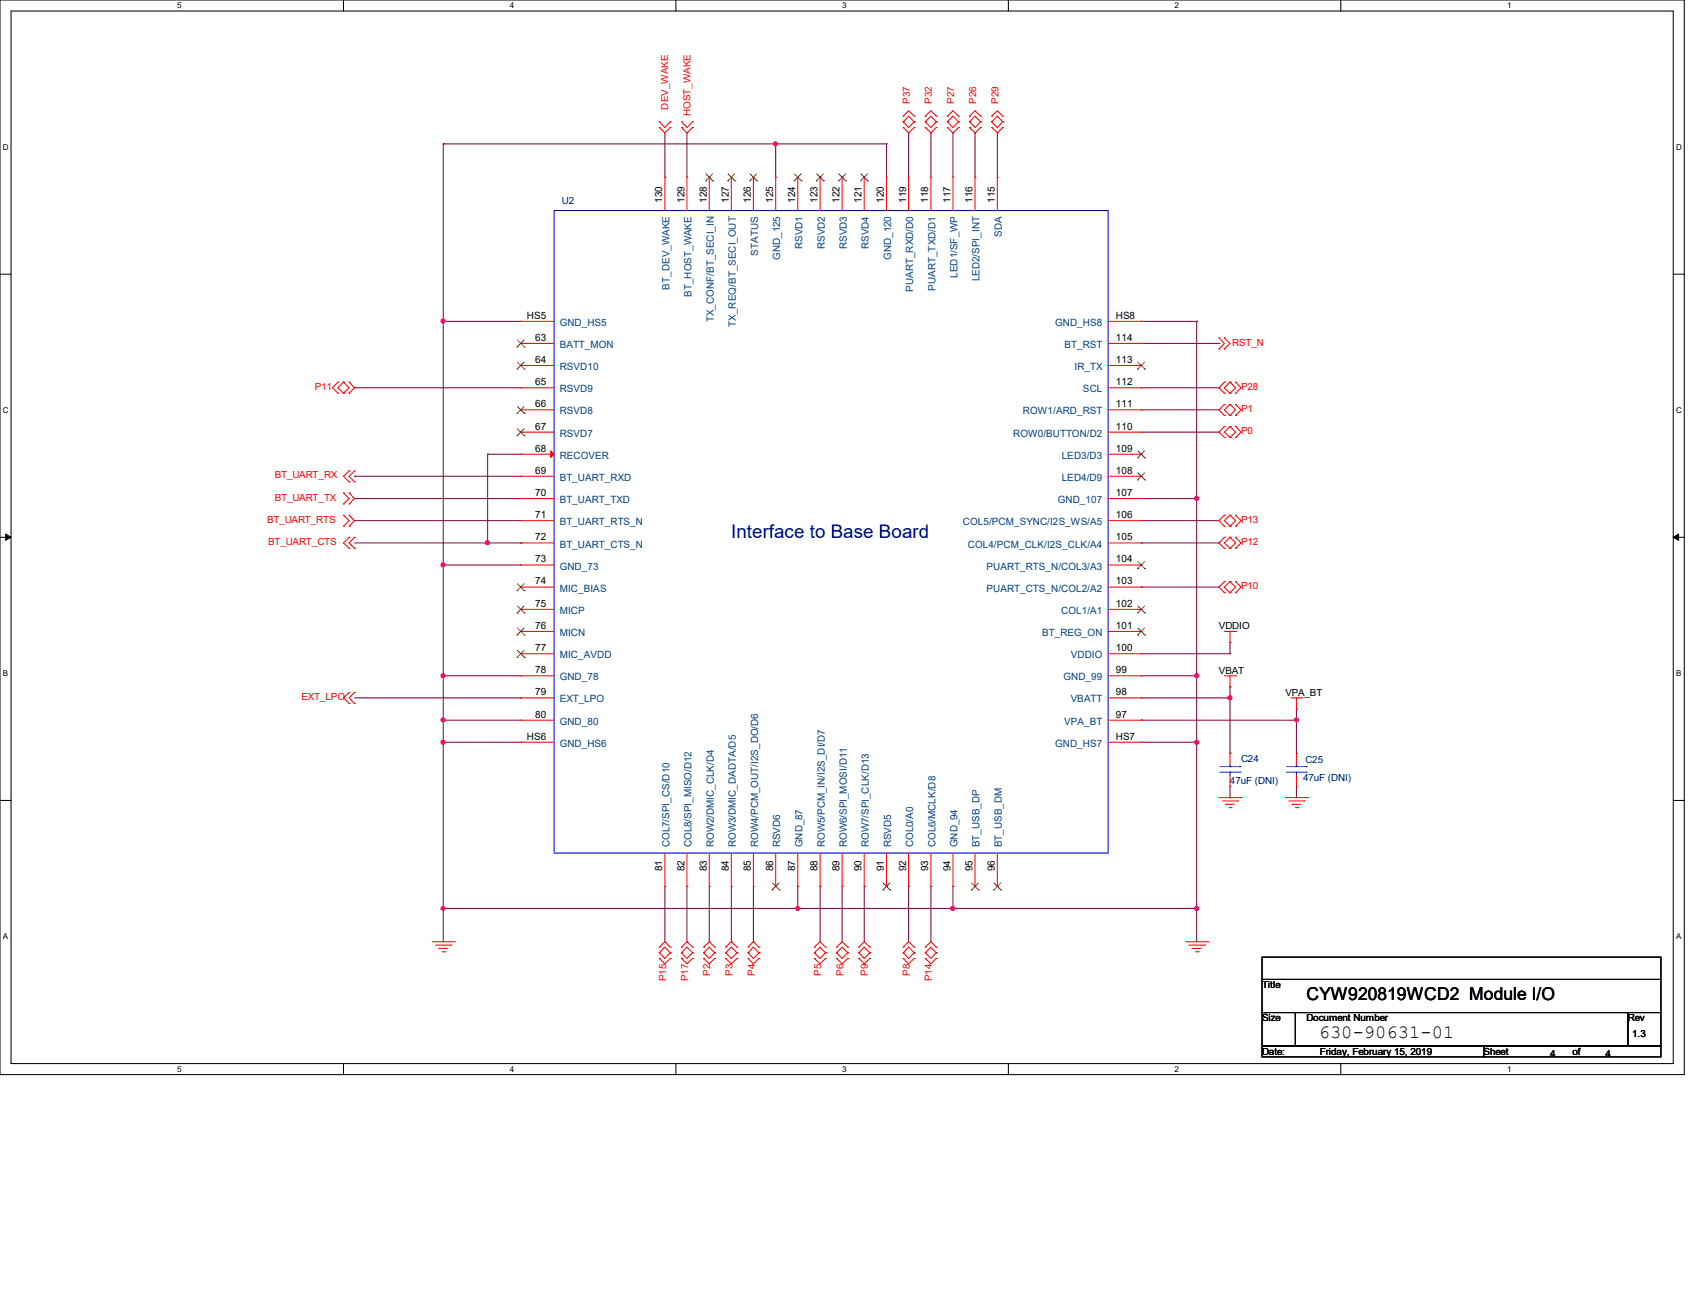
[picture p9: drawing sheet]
<svg xmlns="http://www.w3.org/2000/svg" width="279mm" height="216mm" viewBox="0 0 279 216" stroke-linecap="round" stroke-linejoin="round" font-family="sans-serif">
<path d="M0 0h278v177.4h-278zM1.8 1.8h274.3v173.8h-274.3z" fill="none" stroke="#000" stroke-width=".17"/>
<g fill="#fff">
<path d="M29.3 .2h.7v1.5h-.7z"/>
<path d="M29.3 175.8h.7v1.4h-.7z"/>
</g>
<path d="M56.7 0v1.8M56.7 175.6v1.8" fill="none" stroke="#000" stroke-width=".17"/>
<g fill="#fff">
<path d="M84.1 .2h.7v1.5h-.7z"/>
<path d="M84.1 175.8h.7v1.4h-.7z"/>
</g>
<path d="M111.5 0v1.8M111.5 175.6v1.8" fill="none" stroke="#000" stroke-width=".17"/>
<g fill="#fff">
<path d="M139 .2h.7v1.5h-.7z"/>
<path d="M139 175.8h.7v1.4h-.7z"/>
</g>
<path d="M166.4 0v1.8M166.4 175.6v1.8" fill="none" stroke="#000" stroke-width=".17"/>
<g fill="#fff">
<path d="M193.8 .2h.8v1.5h-.8z"/>
<path d="M193.8 175.8h.8v1.4h-.8z"/>
</g>
<path d="M221.3 0v1.8M221.3 175.6v1.8" fill="none" stroke="#000" stroke-width=".17"/>
<g fill="#fff">
<path d="M248.7 .2h.7v1.5h-.7z"/>
<path d="M248.7 175.8h.7v1.4h-.7z"/>
<path d="M.5 23.5h.9v1.5h-.9z"/>
<path d="M276.6 23.5h.9v1.5h-.9z"/>
<path d="M.5 67h.9v1.5h-.9z"/>
<path d="M276.6 67h.9v1.5h-.9z"/>
</g>
<path d="M0 45.3h1.8M276.1 45.3h1.9" fill="none" stroke="#000" stroke-width=".17"/>
<g fill="#fff">
<path d="M.5 110.4h.8v1.5h-.8z"/>
<path d="M276.6 110.4h.9v1.5h-.9z"/>
</g>
<path d="M0 88.7h1.8M276.1 88.7h1.9" fill="none" stroke="#000" stroke-width=".17"/>
<path d="M.9 88.1l.9 .6-.9 .5zM276.1 88.7l.9-.6v1.1z" fill="#000" stroke="#000" stroke-width=".17"/>
<g fill="#fff">
<path d="M.5 153.8h.8v1.5h-.8z"/>
<path d="M276.6 153.8h.9v1.5h-.9z"/>
</g>
<path d="M0 132.1h1.8M276.1 132.1h1.9M208.3 158h65.8v3.7h-65.8zM208.3 161.7h65.8v5.4h-65.8zM208.3 167.1h5.5v5.5h-5.5zM208.3 172.6h36.6v1.9h-36.6zM213.8 167.1h54.8v5.5h-54.8zM244.9 172.6h29.2v1.9h-29.2zM268.6 167.1h5.5v5.5h-5.5z" fill="none" stroke="#000" stroke-width=".17"/>
<g fill="none" stroke="#800040" stroke-width=".17">
<path d="M73.2 23.7h.1M73.2 23.7v131.7M73.2 23.7h73.1M109.7 29.3h.1M109.7 21.9v7.4M113.4 21.9h.1M113.4 21.9v7.4M128 23.7h.1M128 23.7v5.6M146.3 23.7h.1M146.3 23.7v5.6M149.9 21.9h.1"/>
<path d="M149.9 21.9v7.4M153.6 21.9h.1M153.6 21.9v7.4M157.3 21.9h.1M157.3 21.9v7.4M160.9 21.9h.1M160.9 21.9v7.4M164.6 21.9h.1M164.6 21.9v7.4M73.2 53h.1M73.2 53h12.7M188.3 53h9.2"/>
<path d="M188.3 56.7h12.9M197.5 53h.1M197.5 53v102.4M201.2 56.7h.1M58.5 78.6h.1M58.5 64h.1M58.5 78.6h27.4M58.5 64h27.4M80.5 75h.1M80.5 75h5.4M80.5 75v14.6M188.3 71.3h12.9"/>
<path d="M188.3 64h12.9M188.3 67.6h12.9M201.2 71.3h.1M201.2 64h.1M201.2 67.6h.1M58.5 82.3h.1M58.5 85.9h.1M58.5 82.3h27.4M58.5 85.9h27.4M58.5 89.6h27.4M73.2 93.3h.1M73.2 93.3h12.7"/>
<path d="M80.5 89.6h.1M85.9 89.6h.1M188.3 96.9h.1M188.3 82.3h9.2M188.3 85.9h12.9M188.3 89.6h12.9M188.3 96.9h12.9M197.5 82.3h.1M201.2 85.9h.1M201.2 89.6h.1M58.5 115.2h27.4M73.2 118.9h.1"/>
<path d="M73.2 111.5h.1M73.2 111.5h12.7M73.2 118.9h12.7M85.9 115.2h.1M188.3 118.9h.1M188.3 111.5h9.2M188.3 118.9h25.7M188.3 107.9h14.7M188.3 115.2h14.7M197.5 111.5h.1M203 106h.1M203 107.9h.1"/>
<path d="M203 113.4h.1M203 115.2h.1M203 106v1.9M203 113.4v10.9M214 117.1h.1M214 117.1v7.2M73.2 122.5h.1M73.2 122.5h12.7M188.3 122.5h9.2M197.5 122.5h.1M203 124.3h.1M203 131.7h.1"/>
<path d="M203 129.8v1.9M214 124.3h.1M214 131.7h.1M214 129.8v1.9M73.2 149.9h.1M73.2 149.9h124.3M109.7 155.4h.1M109.7 146.3v9.1M113.4 155.4h.1M113.4 146.3v9.1M117.1 155.4h.1M117.1 146.3v9.1"/>
<path d="M120.7 155.4h.1M120.7 146.3v9.1M124.3 155.4h.1M124.3 146.3v9.1M131.7 149.9h.1M131.7 146.3h.1M131.7 146.3v3.6M135.3 146.3h.1M135.3 146.3v9.1M139 146.3h.1M139 146.3v9.1M142.6 146.3h.1"/>
<path d="M142.6 146.3v9.1M149.9 146.3h.1M149.9 146.3v9.1M153.6 146.3h.1M153.6 146.3v9.1M157.3 146.3h.1M157.3 149.9h.1M157.3 146.3v3.6M197.5 149.9h.1"/>
</g>
<g fill="#f0f" stroke="#f0f" stroke-width=".17">
<circle cx="197.5" cy="149.9" r=".34"/>
<circle cx="197.5" cy="122.5" r=".34"/>
<circle cx="197.5" cy="111.5" r=".34"/>
<circle cx="197.5" cy="82.3" r=".34"/>
<circle cx="73.1" cy="149.9" r=".34"/>
<circle cx="73.1" cy="122.5" r=".34"/>
<circle cx="73.1" cy="118.8" r=".34"/>
<circle cx="73.1" cy="111.5" r=".34"/>
<circle cx="73.1" cy="53" r=".34"/>
<circle cx="73.1" cy="93.2" r=".34"/>
<circle cx="80.4" cy="89.6" r=".34"/>
<circle cx="131.7" cy="149.9" r=".34"/>
<circle cx="157.3" cy="149.9" r=".35"/>
<circle cx="128" cy="23.7" r=".34"/>
<circle cx="214" cy="118.8" r=".34"/>
<circle cx="203" cy="115.2" r=".35"/>
</g>
<g fill="none" stroke="#f00" stroke-width=".17">
<path d="M149.1 19.2h.1M149.1 19.2l.8-.9 1 .9M150.9 19.2h.1M152.7 19.2h.1M152.7 19.2l.9-.9 .9 .9M154.5 19.2h.1M156.3 19.2h.1M156.3 19.2l1-.9 .9 .9M158.2 19.2h.1M160 19.2h.1M160 19.2l.9-.9 .9 .9M161.8 19.2h.1"/>
<path d="M163.7 19.2h.1M163.7 19.2l.9-.9 .9 .9M165.5 19.2h.1M108.8 21h.1M108.8 20.1h.1M108.8 21l.9 .9 .9-.9M108.8 20.1l.9 .9 .9-.9M109.7 29.3h.1M109.7 29.3v5.5M110.6 21h.1M110.6 20.1h.1M112.5 21h.1"/>
<path d="M112.5 20.1h.1M112.5 21l.9 .9 .9-.9M112.5 20.1l.9 .9 .9-.9M113.4 29.3h.1M113.4 29.3v5.5M114.3 21h.1M114.3 20.1h.1M117.1 29.3h.1M117.1 29.3v5.5M120.7 29.3h.1M120.7 29.3v5.5M124.3 29.3h.1"/>
<path d="M124.3 29.3v5.5M128 29.3h.1M128 29.3v5.5M131.7 29.3h.1M131.7 29.3v5.5M135.3 29.3h.1M135.3 29.3v5.5M139 29.3h.1M139 29.3v5.5M142.6 29.3h.1M142.6 29.3v5.5M146.3 29.3h.1"/>
<path d="M146.3 29.3v5.5M149.1 20.1h.1M149.1 21h.1M149.1 20.1l.8-.9 1 .9M149.1 21l.8 .9 1-.9M149.1 20.1l.8 .9 1-.9M149.9 29.3h.1M149.9 29.3v5.5M150.9 20.1h.1M150.9 21h.1M152.7 20.1h.1M152.7 21h.1"/>
<path d="M152.7 20.1l.9-.9 .9 .9M152.7 21l.9 .9 .9-.9M152.7 20.1l.9 .9 .9-.9M153.6 29.3h.1M153.6 29.3v5.5M154.5 20.1h.1M154.5 21h.1M156.3 20.1h.1M156.3 21h.1M156.3 20.1l1-.9 .9 .9M156.3 21l1 .9 .9-.9M156.3 20.1l1 .9 .9-.9"/>
<path d="M157.3 29.3h.1M157.3 29.3v5.5M158.2 20.1h.1M158.2 21h.1M160 20.1h.1M160 21h.1M160 20.1l.9-.9 .9 .9M160 21l.9 .9 .9-.9M160 20.1l.9 .9 .9-.9M160.9 29.3h.1M160.9 29.3v5.5M161.8 20.1h.1"/>
<path d="M161.8 21h.1M163.7 20.1h.1M163.7 21h.1M163.7 20.1l.9-.9 .9 .9M163.7 21l.9 .9 .9-.9M163.7 20.1l.9 .9 .9-.9M164.6 29.3h.1M164.6 29.3v5.5M165.5 20.1h.1M165.5 21h.1M85.9 56.7h.1M85.9 53h.1"/>
<path d="M85.9 56.7h5.5M85.9 53h5.5M182.9 56.7h5.4M182.9 53h5.4M188.3 56.7h.1M188.3 53h.1M201.2 55.8h.1M201.2 57.6h.1M201.2 55.8l.9 .9-.9 .9M202.1 55.8h.1M202.1 57.6h.1M202.1 55.8l.9 .9-.9 .9"/>
<path d="M55.8 64.9h.1M55.8 63.1h.1M55.8 63.1l-.9 .9 .9 .9M56.7 64.9h.1M56.7 63.1h.1M56.7 63.1l-.9 .9 .9 .9M56.7 63.1l.9 .9-.9 .9M57.6 79.5h.1M57.6 77.7h.1M57.6 63.1h.1M57.6 64.9h.1M57.6 77.7l-.9 .9 .9 .9"/>
<path d="M57.6 63.1l.9 .9-.9 .9M58.5 79.5h.1M58.5 77.7h.1M58.5 77.7l-.9 .9 .9 .9M85.9 60.3h.1M85.9 64h.1M85.9 67.6h.1M85.9 71.3h.1M85.9 75h.1M85.9 78.6h.1M85.9 60.3h5.5M85.9 64h5.5"/>
<path d="M85.9 67.6h5.5M85.9 71.3h5.5M85.9 75h5.5M85.9 78.6h5.5M182.9 60.3h5.4M182.9 64h5.4M182.9 67.6h5.4M182.9 71.3h5.4M182.9 75h5.4M182.9 78.6h5.4M188.3 78.6h.1M188.3 75h.1"/>
<path d="M188.3 71.3h.1M188.3 67.6h.1M188.3 64h.1M188.3 60.3h.1M202.1 70.4h.1M202.1 72.2h.1M202.1 66.8h.1M202.1 68.6h.1M202.1 63.1h.1M202.1 64.9h.1M202.1 70.4l-.9 .9 .9 .9M202.1 63.1l-.9 .9 .9 .9"/>
<path d="M202.1 66.8l-.9 .8 .9 1M203 72.2h.1M203 70.4h.1M203 68.6h.1M203 66.8h.1M203 64.9h.1M203 63.1h.1M203 70.4l.9 .9-.9 .9M203 70.4l-.9 .9 .9 .9M203 66.8l.9 .8-.9 1M203 66.8l-.9 .8 .9 1M203 63.1l-.9 .9 .9 .9"/>
<path d="M203 63.1l.9 .9-.9 .9M203.9 72.2h.1M203.9 70.4h.1M203.9 68.6h.1M203.9 66.8h.1M203.9 64.9h.1M203.9 63.1h.1M203.9 70.4l.9 .9-.9 .9M203.9 66.8l.9 .8-.9 1M203.9 63.1l.9 .9-.9 .9M56.7 85h.1M56.7 86.9h.1"/>
<path d="M56.7 81.4h.1M56.7 83.2h.1M56.7 85l.9 .9-.9 1M56.7 81.4l.9 .9-.9 .9M57.6 90.5h.1M57.6 88.7h.1M57.6 86.9h.1M57.6 85h.1M57.6 83.2h.1M57.6 81.4h.1M57.6 88.7l-.9 .9 .9 .9M57.6 85l.9 .9-.9 1"/>
<path d="M57.6 81.4l.9 .9-.9 .9M58.5 90.5h.1M58.5 88.7h.1M58.5 88.7l-.9 .9 .9 .9M85.9 82.3h.1M85.9 85.9h.1M85.9 89.6h.1M85.9 93.3h.1M85.9 96.9h.1M85.9 82.3h5.5M85.9 85.9h5.5M85.9 89.6h5.5"/>
<path d="M85.9 93.3h5.5M85.9 96.9h5.5M182.9 82.3h5.4M182.9 85.9h5.4M182.9 89.6h5.4M182.9 93.3h5.4M182.9 96.9h5.4M188.3 96.9h.1M188.3 93.3h.1M188.3 89.6h.1M188.3 85.9h.1M188.3 82.3h.1"/>
<path d="M202.1 85h.1M202.1 86.9h.1M202.1 88.7h.1M202.1 90.5h.1M202.1 96h.1M202.1 97.8h.1M202.1 85l-.9 .9 .9 1M202.1 88.7l-.9 .9 .9 .9M202.1 96l-.9 .9 .9 .9M203 86.9h.1M203 85h.1M203 90.5h.1"/>
<path d="M203 88.7h.1M203 97.8h.1M203 96h.1M203 85l.9 .9-.9 1M203 85l-.9 .9 .9 1M203 88.7l.9 .9-.9 .9M203 88.7l-.9 .9 .9 .9M203 96l.9 .9-.9 .9M203 96l-.9 .9 .9 .9M203.9 86.9h.1M203.9 85h.1M203.9 90.5h.1"/>
<path d="M203.9 88.7h.1M203.9 97.8h.1M203.9 96h.1M203.9 85l.9 .9-.9 1M203.9 88.7l.9 .9-.9 .9M203.9 96l.9 .9-.9 .9M57.6 116.1h.1M57.6 114.3h.1M57.6 114.3l-.9 .9 .9 .9M58.5 116.1h.1M58.5 114.3h.1M58.5 114.3l-.9 .9 .9 .9"/>
<path d="M85.9 100.6h.1M85.9 104.2h.1M85.9 107.9h.1M85.9 111.5h.1M85.9 115.2h.1M85.9 118.9h.1M85.9 111.5h5.5M85.9 104.2h5.5M85.9 115.2h5.5M85.9 100.6h5.5M85.9 107.9h5.5M85.9 118.9h5.5"/>
<path d="M182.9 111.5h5.4M182.9 104.2h5.4M182.9 115.2h5.4M182.9 100.6h5.4M182.9 107.9h5.4M182.9 118.9h5.4M188.3 118.9h.1M188.3 115.2h.1M188.3 111.5h.1M188.3 107.9h.1M188.3 104.2h.1M188.3 100.6h.1"/>
<path d="M202.1 111.5h1.8M202.1 104.2h1.8M203 113.4h.1M203 106h.1M203 104.2v1.8M203 111.5v1.9M203.9 111.5h.1M203.9 104.2h.1M213.1 115.2h1.8M214 117.1h.1M214 115.2v1.9M214.9 115.2h.1"/>
<path d="M85.9 122.5h.1M85.9 122.5h5.5M182.9 122.5h5.4M188.3 122.5h.1M201.2 131.7h3.6M201.7 132.2h2.6M202.3 132.8h.1M202.3 132.8h1.4M202.8 133.3h.4M203 124.3h.1M203 129.8h.1M203 124.3v1.9"/>
<path d="M203 128v1.8M203.2 133.3h.1M204.3 132.2h.1M204.8 131.7h.1M212.1 131.7h3.7M212.7 132.2h2.5M213.2 132.8h.1M213.2 132.8h1.5M213.8 133.3h.4M214 124.3h.1M214 129.8h.1M214 124.3v1.9"/>
<path d="M214 128v1.8M214.2 133.3h.1M215.2 132.2h.1M215.8 131.7h.1M71.3 155.4h3.7M71.9 156h2.5M72.4 156.5h.1M72.4 156.5h1.5M72.9 157.1h.4M73.3 157.1h.1M74.4 156h.1M75 155.4h.1"/>
<path d="M108.8 158.2h.1M108.8 157.3h.1M108.8 156.3h.1M108.8 158.2l.9 .9 .9-.9M108.8 157.3l.9 .9 .9-.9M108.8 156.3l.9-.9 .9 .9M108.8 157.3l.9-1 .9 1M109.7 146.3h.1M109.7 140.8v5.5M110.6 158.2h.1M110.6 157.3h.1M110.6 156.3h.1"/>
<path d="M112.5 158.2h.1M112.5 157.3h.1M112.5 156.3h.1M112.5 156.3l.9-.9 .9 .9M112.5 158.2l.9 .9 .9-.9M112.5 157.3l.9 .9 .9-.9M112.5 157.3l.9-1 .9 1M113.4 146.3h.1M113.4 140.8v5.5M114.3 158.2h.1M114.3 157.3h.1M114.3 156.3h.1"/>
<path d="M116.1 158.2h.1M116.1 157.3h.1M116.1 156.3h.1M116.1 158.2l1 .9 .8-.9M116.1 157.3l1 .9 .8-.9M116.1 156.3l1-.9 .8 .9M116.1 157.3l1-1 .8 1M117.1 146.3h.1M117.1 140.8v5.5M117.9 158.2h.1M117.9 157.3h.1M117.9 156.3h.1"/>
<path d="M119.8 158.2h.1M119.8 157.3h.1M119.8 156.3h.1M119.8 158.2l.9 .9 .9-.9M119.8 157.3l.9 .9 .9-.9M119.8 156.3l.9-.9 .9 .9M119.8 157.3l.9-1 .9 1M120.7 146.3h.1M120.7 140.8v5.5M121.6 158.2h.1M121.6 157.3h.1M121.6 156.3h.1"/>
<path d="M123.4 158.2h.1M123.4 157.3h.1M123.4 156.3h.1M123.4 158.2l.9 .9 1-.9M123.4 157.3l.9 .9 1-.9M123.4 156.3l.9-.9 1 .9M123.4 157.3l.9-1 1 1M124.3 146.3h.1M124.3 140.8v5.5M125.3 158.2h.1M125.3 157.3h.1M125.3 156.3h.1"/>
<path d="M128 146.3h.1M128 140.8v5.5M131.7 146.3h.1M131.7 140.8v5.5M134.4 158.2h.1M134.4 157.3h.1M134.4 156.3h.1M134.4 158.2l.9 .9 .9-.9M134.4 157.3l.9-1 .9 1M134.4 157.3l.9 .9 .9-.9M134.4 156.3l.9-.9 .9 .9M135.3 146.3h.1"/>
<path d="M135.3 140.8v5.5M136.2 158.2h.1M136.2 157.3h.1M136.2 156.3h.1M138 158.2h.1M138 157.3h.1M138 156.3h.1M138 158.2l1 .9 .9-.9M138 157.3l1 .9 .9-.9M138 156.3l1-.9 .9 .9M138 157.3l1-1 .9 1M139 146.3h.1"/>
<path d="M139 140.8v5.5M139.9 158.2h.1M139.9 157.3h.1M139.9 156.3h.1M141.7 158.2h.1M141.7 157.3h.1M141.7 156.3h.1M141.7 158.2l.9 .9 1-.9M141.7 157.3l.9 .9 1-.9M141.7 156.3l.9-.9 1 .9M141.7 157.3l.9-1 1 1M142.6 146.3h.1"/>
<path d="M142.6 140.8v5.5M143.6 158.2h.1M143.6 157.3h.1M143.6 156.3h.1M146.3 146.3h.1M146.3 140.8v5.5M149.1 158.2h.1M149.1 157.3h.1M149.1 156.3h.1M149.1 158.2l.8 .9 1-.9M149.1 157.3l.8 .9 1-.9M149.1 156.3l.8-.9 1 .9"/>
<path d="M149.1 157.3l.8-1 1 1M149.9 146.3h.1M149.9 140.8v5.5M150.9 158.2h.1M150.9 157.3h.1M150.9 156.3h.1M152.7 158.2h.1M152.7 157.3h.1M152.7 156.3h.1M152.7 158.2l.9 .9 .9-.9M152.7 157.3l.9 .9 .9-.9M152.7 156.3l.9-.9 .9 .9"/>
<path d="M152.7 157.3l.9-1 .9 1M153.6 146.3h.1M153.6 140.8v5.5M154.5 158.2h.1M154.5 157.3h.1M154.5 156.3h.1M157.3 146.3h.1M157.3 140.8v5.5M160.9 146.3h.1M160.9 140.8v5.5M164.6 146.3h.1M164.6 140.8v5.5"/>
<path d="M195.7 155.4h3.6M196.2 156h2.6M196.8 156.5h.1M196.8 156.5h1.4M197.3 157.1h.4M197.7 157.1h.1M198.8 156h.1M199.3 155.4h.1"/>
</g>
<g fill="none" stroke="#00f" stroke-width=".17">
<path d="M91.4 34.8h91.5v106h-91.5zM201.3 127.5h3.3M201.3 126.5h3.3M203 126.5h.1M203 127.5h.1M203 126.2v.3M203 127.5v.5M204.6 127.5h.1M204.6 126.5h.1M212.3 127.5h3.3M212.3 126.5h3.3M214 126.5h.1"/>
<path d="M214 127.5h.1M214 126.2v.3M214 127.5v.5M215.6 127.5h.1M215.6 126.5h.1"/>
</g>
<g fill="none" stroke="#804000" stroke-width=".17">
<path d="M116.5 29.8h.1M116.5 28.7l1.1 1.1M117.6 28.7l-1.1 1.1M117.6 29.8h.1M120.1 29.8h.1M120.1 28.7l1.2 1.1M121.2 28.7l-1.1 1.1M121.3 29.8h.1M123.7 29.8h.1M123.8 28.7l1.1 1.1M124.9 28.7l-1.2 1.1M124.9 29.8h.1"/>
<path d="M131.1 29.8h.1M131.1 28.7l1.1 1.1M132.2 28.7l-1.1 1.1M132.2 29.8h.1M134.7 29.8h.1M134.8 28.7l1.1 1.1M135.9 28.7l-1.2 1.1M135.9 29.8h.1M138.4 29.8h.1M138.4 28.7l1.2 1.1M139.5 28.7l-1.1 1.1M139.6 29.8h.1"/>
<path d="M142 29.8h.1M142.1 28.7l1.1 1.1M143.2 28.7l-1.2 1.1M143.2 29.8h.1M85.3 57.3h.1M85.4 56.1l1.1 1.2M85.4 59.8l1.1 1.1M86.5 56.1l-1.2 1.2M86.5 59.8l-1.2 1.1M86.5 57.3h.1M187.8 59.8l1.1 1.1M188.9 59.8l-1.2 1.1"/>
<path d="M85.3 60.9h.1M85.3 68.2h.1M85.3 71.9h.1M85.4 67.1l1.1 1.1M85.4 70.8l1.1 1.1M86.5 67.1l-1.2 1.1M86.5 70.8l-1.2 1.1M86.5 60.9h.1M86.5 68.2h.1M86.5 71.9h.1M187.7 79.2h.1M187.7 75.6h.1"/>
<path d="M187.7 60.9h.1M187.8 78.1l1.1 1.1M187.8 74.4l1.1 1.2M188.9 78.1l-1.2 1.1M188.9 74.4l-1.2 1.2M188.9 79.2h.1M188.9 75.6h.1M188.9 60.9h.1M85.3 97.5h.1M85.4 96.4l1.1 1.1M86.5 96.4l-1.2 1.1M86.5 97.5h.1"/>
<path d="M187.7 93.9h.1M187.8 92.7l1.1 1.2M188.9 92.7l-1.2 1.2M188.9 93.9h.1M85.3 101.2h.1M85.3 104.8h.1M85.3 108.5h.1M85.4 100l1.1 1.2M85.4 103.7l1.1 1.1M85.4 107.4l1.1 1.1M86.5 100l-1.2 1.2M86.5 103.7l-1.2 1.1"/>
<path d="M86.5 107.4l-1.2 1.1M86.5 101.2h.1M86.5 104.8h.1M86.5 108.5h.1M187.7 104.8h.1M187.7 101.2h.1M187.8 103.7l1.1 1.1M187.8 100l1.1 1.2M188.9 103.7l-1.2 1.1M188.9 100l-1.2 1.2M188.9 104.8h.1M188.9 101.2h.1"/>
<path d="M127.4 146.9h.1M127.5 145.8l1.1 1.1M128.6 145.8l-1.2 1.1M128.6 146.9h.1M145.7 146.9h.1M145.8 145.8l1.1 1.1M146.9 145.8l-1.2 1.1M146.9 146.9h.1M160.3 146.9h.1M160.4 145.8l1.1 1.1M161.5 145.8l-1.2 1.1M161.5 146.9h.1"/>
<path d="M164 146.9h.1M164 145.8l1.2 1.1M165.1 145.8l-1.1 1.1M165.2 146.9h.1"/>
</g>
<path d="M90.9 74.4l.5 .6-.5 .5z" fill="#f00" stroke="#f00" stroke-width=".17"/>
<text font-size="3.1" fill="#000080" x="120.7" y="88.7">Interface to Base Board</text>
<text font-size="3.1" x="217.6" y="171.4">630-90631-01</text>
<text font-size="2.9" x="215.6" y="165">CYW920819WCD2 Module I/O</text>
<g font-size="1.7">
<text x="109.3" y="33.5" transform="rotate(-90 109.3 33.5)">130</text>
<text x="112.9" y="33.5" transform="rotate(-90 112.9 33.5)">129</text>
<text x="116.6" y="33.5" transform="rotate(-90 116.6 33.5)">128</text>
<text x="120.3" y="33.5" transform="rotate(-90 120.3 33.5)">127</text>
<text x="123.9" y="33.5" transform="rotate(-90 123.9 33.5)">126</text>
<text x="127.6" y="33.5" transform="rotate(-90 127.6 33.5)">125</text>
<text x="131.2" y="33.5" transform="rotate(-90 131.2 33.5)">124</text>
<text x="134.9" y="33.5" transform="rotate(-90 134.9 33.5)">123</text>
<text x="138.6" y="33.5" transform="rotate(-90 138.6 33.5)">122</text>
<text x="142.2" y="33.5" transform="rotate(-90 142.2 33.5)">121</text>
<text x="145.9" y="33.5" transform="rotate(-90 145.9 33.5)">120</text>
<text x="149.5" y="33.5" transform="rotate(-90 149.5 33.5)">119</text>
<text x="153.2" y="33.5" transform="rotate(-90 153.2 33.5)">118</text>
<text x="156.8" y="33.5" transform="rotate(-90 156.8 33.5)">117</text>
<text x="160.5" y="33.5" transform="rotate(-90 160.5 33.5)">116</text>
<text x="164.2" y="33.5" transform="rotate(-90 164.2 33.5)">115</text>
<text x="87" y="52.6">HS5</text>
<text x="184.1" y="52.6">HS8</text>
<text x="88.3" y="56.3">63</text>
<text x="88.3" y="59.9">64</text>
<text x="184.1" y="59.9">113</text>
<text x="184.1" y="56.3">114</text>
<text x="88.3" y="63.6">65</text>
<text x="184.1" y="63.6">112</text>
<text x="88.3" y="67.2">66</text>
<text x="88.3" y="70.9">67</text>
<text x="184.1" y="70.9">110</text>
<text x="184.1" y="67.2">111</text>
<text x="88.3" y="74.5">68</text>
<text x="184.1" y="74.5">109</text>
<text x="88.3" y="78.2">69</text>
<text x="88.3" y="81.9">70</text>
<text x="184.1" y="81.9">107</text>
<text x="184.1" y="78.2">108</text>
<text x="88.3" y="85.5">71</text>
<text x="88.3" y="89.2">72</text>
<text x="184.1" y="89.2">105</text>
<text x="184.1" y="85.5">106</text>
<text x="88.3" y="92.8">73</text>
<text x="184.1" y="92.8">104</text>
<text x="88.3" y="96.5">74</text>
<text x="88.3" y="100.2">75</text>
<text x="184.1" y="100.2">102</text>
<text x="184.1" y="96.5">103</text>
<text x="88.3" y="103.8">76</text>
<text x="88.3" y="107.5">77</text>
<text x="184.1" y="107.5">100</text>
<text x="184.1" y="103.8">101</text>
<text x="88.3" y="111.1">78</text>
<text x="184.1" y="111.1">99</text>
<text x="88.3" y="114.8">79</text>
<text x="88.3" y="118.4">80</text>
<text x="184.1" y="118.4">97</text>
<text x="184.1" y="114.8">98</text>
<text x="87" y="122.1">HS6</text>
<text x="184.1" y="122.1">HS7</text>
<text x="109.3" y="143.8" transform="rotate(-90 109.3 143.8)">81</text>
<text x="112.9" y="143.8" transform="rotate(-90 112.9 143.8)">82</text>
<text x="116.6" y="143.8" transform="rotate(-90 116.6 143.8)">83</text>
<text x="120.3" y="143.8" transform="rotate(-90 120.3 143.8)">84</text>
<text x="123.9" y="143.8" transform="rotate(-90 123.9 143.8)">85</text>
<text x="127.6" y="143.8" transform="rotate(-90 127.6 143.8)">86</text>
<text x="131.2" y="143.8" transform="rotate(-90 131.2 143.8)">87</text>
<text x="134.9" y="143.8" transform="rotate(-90 134.9 143.8)">88</text>
<text x="138.6" y="143.8" transform="rotate(-90 138.6 143.8)">89</text>
<text x="142.2" y="143.8" transform="rotate(-90 142.2 143.8)">90</text>
<text x="145.9" y="143.8" transform="rotate(-90 145.9 143.8)">91</text>
<text x="149.5" y="143.8" transform="rotate(-90 149.5 143.8)">92</text>
<text x="153.2" y="143.8" transform="rotate(-90 153.2 143.8)">93</text>
<text x="156.8" y="143.8" transform="rotate(-90 156.8 143.8)">94</text>
<text x="160.5" y="143.8" transform="rotate(-90 160.5 143.8)">95</text>
<text x="164.2" y="143.8" transform="rotate(-90 164.2 143.8)">96</text>
</g>
<g font-size="1.7" fill="#004080">
<text x="132.4" y="41.1" transform="rotate(-90 132.4 41.1)">RSVD1</text>
<text x="136.1" y="41.1" transform="rotate(-90 136.1 41.1)">RSVD2</text>
<text x="139.7" y="41.1" transform="rotate(-90 139.7 41.1)">RSVD3</text>
<text x="143.4" y="41.1" transform="rotate(-90 143.4 41.1)">RSVD4</text>
<text x="165.4" y="39.1" transform="rotate(-90 165.4 39.1)">SDA</text>
<text x="110.5" y="47.8" transform="rotate(-90 110.5 47.8)">BT_DEV_WAKE</text>
<text x="125.1" y="42.2" transform="rotate(-90 125.1 42.2)">STATUS</text>
<text x="128.8" y="42.9" transform="rotate(-90 128.8 42.9)">GND_125</text>
<text x="147.1" y="42.9" transform="rotate(-90 147.1 42.9)">GND_120</text>
<text x="158" y="45.8" transform="rotate(-90 158 45.8)">LED1/SF_WP</text>
<text x="161.7" y="46.4" transform="rotate(-90 161.7 46.4)">LED2/SPI_INT</text>
<text x="92.4" y="53.8">GND_HS5</text>
<text x="114.1" y="49" transform="rotate(-90 114.1 49)">BT_HOST_WAKE</text>
<text x="117.8" y="53.2" transform="rotate(-90 117.8 53.2)">TX_CONF/BT_SECI_IN</text>
<text x="121.5" y="53.9" transform="rotate(-90 121.5 53.9)">TX_REQ/BT_SECI_OUT</text>
<text x="150.7" y="48.2" transform="rotate(-90 150.7 48.2)">PUART_RXD/D0</text>
<text x="154.4" y="48" transform="rotate(-90 154.4 48)">PUART_TXD/D1</text>
<text x="174.2" y="53.8">GND_HS8</text>
<text x="92.4" y="57.4">BATT_MON</text>
<text x="175.7" y="57.4">BT_RST</text>
<text x="92.4" y="61.1">RSVD10</text>
<text x="92.4" y="64.8">RSVD9</text>
<text x="177.3" y="61.1">IR_TX</text>
<text x="178.7" y="64.8">SCL</text>
<text x="92.4" y="68.4">RSVD8</text>
<text x="168.8" y="68.4">ROW1/ARD_RST</text>
<text x="92.4" y="72.1">RSVD7</text>
<text x="92.4" y="75.7">RECOVER</text>
<text x="167.2" y="72.1">ROW0/BUTTON/D2</text>
<text x="175.2" y="75.7">LED3/D3</text>
<text x="92.4" y="79.4">BT_UART_RXD</text>
<text x="92.4" y="83.1">BT_UART_TXD</text>
<text x="174.6" y="83.1">GND_107</text>
<text x="175.2" y="79.4">LED4/D9</text>
<text x="92.4" y="86.7">BT_UART_RTS_N</text>
<text x="158.9" y="86.7">COL5/PCM_SYNC/I2S_WS/A5</text>
<text x="92.4" y="90.4">BT_UART_CTS_N</text>
<text x="92.4" y="94">GND_73</text>
<text x="159.7" y="90.4">COL4/PCM_CLK/I2S_CLK/A4</text>
<text x="162.8" y="94">PUART_RTS_N/COL3/A3</text>
<text x="92.4" y="97.7">MIC_BIAS</text>
<text x="92.4" y="101.3">MICP</text>
<text x="162.8" y="97.7">PUART_CTS_N/COL2/A2</text>
<text x="175.1" y="101.3">COL1/A1</text>
<text x="92.4" y="105">MICN</text>
<text x="172" y="105">BT_REG_ON</text>
<text x="92.4" y="108.7">MIC_AVDD</text>
<text x="92.4" y="112.3">GND_78</text>
<text x="175.5" y="112.3">GND_99</text>
<text x="176.7" y="108.7">VDDIO</text>
<text x="92.4" y="116">EXT_LPO</text>
<text x="92.4" y="119.6">GND_80</text>
<text x="175.6" y="119.6">VPA_BT</text>
<text x="176.7" y="116">VBATT</text>
<text x="92.4" y="123.3">GND_HS6</text>
<text x="174.2" y="123.3">GND_HS7</text>
<text x="110.5" y="139.9" transform="rotate(-90 110.5 139.9)">COL7/SPI_CS/D10</text>
<text x="114.1" y="139.9" transform="rotate(-90 114.1 139.9)">COL8/SPI_MISO/D12</text>
<text x="117.8" y="139.9" transform="rotate(-90 117.8 139.9)">ROW2/DMIC_CLK/D4</text>
<text x="121.5" y="139.9" transform="rotate(-90 121.5 139.9)">ROW3/DMIC_DADTA/D5</text>
<text x="125.1" y="139.9" transform="rotate(-90 125.1 139.9)">ROW4/PCM_OUT/I2S_DO/D6</text>
<text x="128.8" y="139.9" transform="rotate(-90 128.8 139.9)">RSVD6</text>
<text x="132.4" y="139.9" transform="rotate(-90 132.4 139.9)">GND_87</text>
<text x="136.1" y="139.9" transform="rotate(-90 136.1 139.9)">ROW5/PCM_IN/I2S_DI/D7</text>
<text x="139.7" y="139.9" transform="rotate(-90 139.7 139.9)">ROW6/SPI_MOSI/D11</text>
<text x="143.4" y="139.9" transform="rotate(-90 143.4 139.9)">ROW7/SPI_CLK/D13</text>
<text x="147.1" y="139.9" transform="rotate(-90 147.1 139.9)">RSVD5</text>
<text x="150.7" y="139.9" transform="rotate(-90 150.7 139.9)">COL0/A0</text>
<text x="154.4" y="139.9" transform="rotate(-90 154.4 139.9)">COL6/MCLK/D8</text>
<text x="158" y="139.9" transform="rotate(-90 158 139.9)">GND_94</text>
<text x="161.7" y="139.9" transform="rotate(-90 161.7 139.9)">BT_USB_DP</text>
<text x="165.4" y="139.9" transform="rotate(-90 165.4 139.9)">BT_USB_DM</text>
</g>
<g font-size="1.6" fill="#f00">
<text x="150.2" y="17.2" transform="rotate(-90 150.2 17.2)">P37</text>
<text x="153.8" y="17.2" transform="rotate(-90 153.8 17.2)">P32</text>
<text x="157.5" y="17.2" transform="rotate(-90 157.5 17.2)">P27</text>
<text x="161.1" y="17.2" transform="rotate(-90 161.1 17.2)">P26</text>
<text x="164.8" y="17.2" transform="rotate(-90 164.8 17.2)">P29</text>
<text x="110.3" y="18.1" transform="rotate(-90 110.3 18.1)">DEV_WAKE</text>
<text x="114" y="19.2" transform="rotate(-90 114 19.2)">HOST_WAKE</text>
<text x="203.4" y="57.2">RST_N</text>
<text x="51.9" y="64.3">P11</text>
<text x="204.8" y="64.3">P28</text>
<text x="204.8" y="71.7">P0</text>
<text x="204.8" y="68">P1</text>
<text x="45.3" y="79">BT_UART_RX</text>
<text x="45.3" y="82.6">BT_UART_TX</text>
<text x="44.1" y="86.3">BT_UART_RTS</text>
<text x="44.2" y="90">BT_UART_CTS</text>
<text x="204.8" y="86.3">P13</text>
<text x="204.8" y="90">P12</text>
<text x="204.8" y="97.2">P10</text>
<text x="49.7" y="115.5">EXT_LPO</text>
<text x="117.2" y="161.1" transform="rotate(-90 117.2 161.1)">P2</text>
<text x="120.9" y="161.1" transform="rotate(-90 120.9 161.1)">P3</text>
<text x="124.5" y="161.1" transform="rotate(-90 124.5 161.1)">P4</text>
<text x="135.5" y="161.1" transform="rotate(-90 135.5 161.1)">P5</text>
<text x="139.2" y="161.1" transform="rotate(-90 139.2 161.1)">P6</text>
<text x="143.2" y="161.1" transform="rotate(-90 143.2 161.1)">P9</text>
<text x="150.2" y="161.1" transform="rotate(-90 150.2 161.1)">P8</text>
<text x="109.9" y="162" transform="rotate(-90 109.9 162)">P15</text>
<text x="113.6" y="162" transform="rotate(-90 113.6 162)">P17</text>
<text x="153.8" y="162" transform="rotate(-90 153.8 162)">P14</text>
</g>
<g font-size="1.6" fill="#000080">
<text x="92.7" y="33.6">U2</text>
<text x="204.8" y="125.8">C24</text>
<text x="215.4" y="126">C25</text>
<text x="203" y="129.5">47uF (DNI)</text>
<text x="215" y="128.9">47uF (DNI)</text>
</g>
<g font-size="1.6">
<text x="201.2" y="103.8">VDDIO</text>
<text x="201.2" y="111.2">VBAT</text>
<text x="212.1" y="114.8">VPA_BT</text>
<text x="208.3" y="163.1">Title</text>
<text x="208.3" y="168.6">Size</text>
<text x="215.6" y="168.6">Document Number</text>
<text x="268.6" y="168.6">Rev</text>
<text x="269.4" y="171.2">1.3</text>
<text x="208.3" y="174.1">Date:</text>
<text x="217.8" y="174.1">Friday, February 15, 2019</text>
<text x="244.8" y="174.1">Sheet</text>
<text x="255.8" y="174.5">4</text>
<text x="259.5" y="174.1">of</text>
<text x="265" y="174.5">4</text>
</g>
<g font-size="1.3">
<text x="29.3" y="1.4">5</text>
<text x="84.1" y="1.4">4</text>
<text x="139" y="1.4">3</text>
<text x="193.8" y="1.4">2</text>
<text x="248.7" y="1.4">1</text>
<text x=".5" y="24.7">D</text>
<text x="276.6" y="24.7">D</text>
<text x=".5" y="68.2">C</text>
<text x="276.6" y="68.2">C</text>
<text x=".5" y="111.6">B</text>
<text x="276.6" y="111.6">B</text>
<text x=".5" y="155">A</text>
<text x="276.6" y="155">A</text>
<text x="29.3" y="177">5</text>
<text x="84.1" y="177">4</text>
<text x="139" y="177">3</text>
<text x="193.8" y="177">2</text>
<text x="248.7" y="177">1</text>
</g>
</svg>
